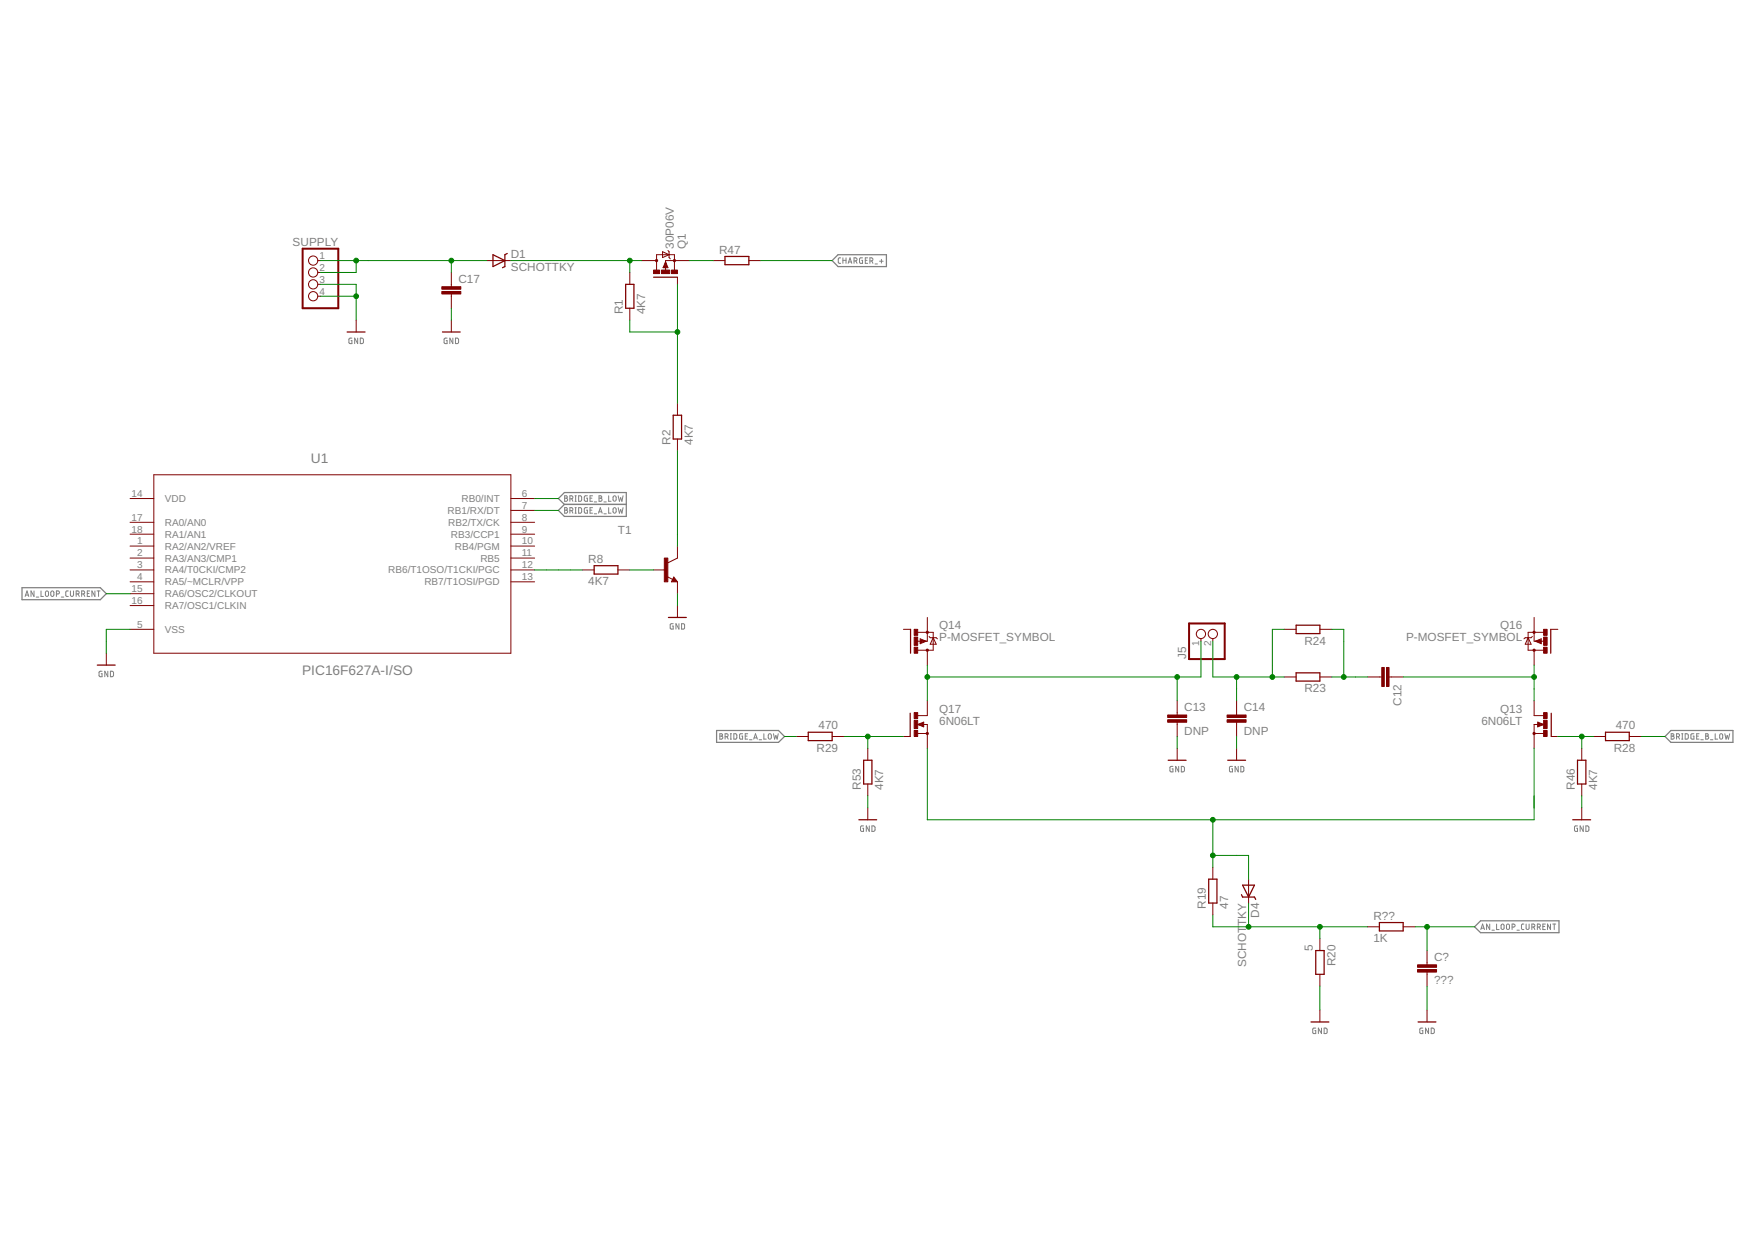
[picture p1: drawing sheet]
<svg xmlns="http://www.w3.org/2000/svg" width="297mm" height="210mm" viewBox="0 0 297 210" stroke-linecap="round" stroke-linejoin="round" font-family="sans-serif">
<g fill="none" stroke="#808080" stroke-width=".17">
<path d="M59.6 57.2l-.5 .1v.7l.1 .1 .4 .1v-.5h-.2M60.5 57.2v1l-.5-1v1M61 57.2l.3 .1 .2 .1v.6l-.2 .1-.3 .1zM75.7 57.2l-.5 .1v.7l.1 .1 .4 .1v-.5h-.2M76.6 57.2v1l-.5-1v1M77.1 57.2l.3 .1 .2 .1v.5l-.2 .2-.3 .1zM142.3 43.6l-.3 .1-.1 .2v.6l.4 .1M142.7 43.6v1M142.7 44.1h.5M143.2 43.6v1M143.6 44.6l.3-1 .3 1M143.6 44.3h.5"/>
<path d="M144.5 44.2l.5-.1v-.3l-.5-.2v1M144.9 44.2l.2 .4M146 43.6l-.5 .2v.6l.1 .2h.4v-.5h-.2M146.5 44.1h.2M146.9 43.6h-.4v1h.4M147.2 44.2l.5-.1v-.3l-.5-.2v1M147.6 44.2l.1 .4M148.1 44.7h.4M148.9 44.2h.6M149.2 43.9v.6M95.6 85.9l.3 .1 .1 .1-.2 .3 .3 .2-.2 .2-.3 .1zM95.6 83.9h.3l.1 .2-.2 .2 .3 .2-.2 .3-.3 .1z"/>
<path d="M95.6 86.4h.2M95.6 84.3h.2M96.5 86.4h.4l.1-.3-.2-.1-.3-.1v1M96.5 84.4l.4-.1 .1-.2-.2-.2h-.3v1M96.8 86.4l.2 .5M96.8 84.4l.2 .5M97.3 86.9h.2M97.3 85.9h.2M97.3 84.9h.2M97.3 83.9h.2M97.4 83.9v1M97.4 85.9v1"/>
<path d="M97.9 85.9l.4 .1 .1 .1v.5l-.1 .2-.4 .1zM97.9 83.9l.5 .2v.5l-.1 .2-.4 .1zM99.4 85.9l-.5 .1v.7l.1 .1 .4 .1v-.5h-.1M99.4 83.9h-.4l-.1 .2v.7l.5 .1v-.6h-.1M99.9 86.4h.3M99.9 84.3h.3M100.3 85.9h-.4v1h.4M100.3 83.9h-.4v1h.4M100.6 87h.4M100.6 85h.4M101.3 86.9l.3-1 .3 1M101.4 86.6h.4"/>
<path d="M101.4 83.9l.4 .1v.2l-.2 .1 .3 .2-.1 .3-.4 .1zM101.4 84.3h.2M102.2 87h.4M102.2 85h.4M103 85.9v1h.4M103 83.9v1h.4M103.8 86.1l.3-.2 .2 .3v.4l-.2 .3-.3-.2zM103.8 84.1l.2-.2 .2 .2 .1 .5-.1 .2h-.2l-.2-.1zM104.6 85.9l.2 1 .3-.6 .2 .6 .2-1M104.6 83.9l.2 1 .3-.7 .2 .7 .2-1M4.3 101l.3-1 .3 1M4.3 100.7h.5"/>
<path d="M5.8 100v1l-.6-1v1M6.1 101.1h.5M6.9 100v1h.4M7.8 100.1l.2-.1 .2 .2v.6l-.2 .2-.3-.3zM8.7 100.1l.2-.1 .2 .3v.4l-.2 .3-.3-.3zM9.5 100.5h.5l.1-.3-.2-.1-.4-.1v1M10.4 101.1h.4M11.6 100l-.4 .1-.1 .1 .1 .7 .4 .1M11.9 100v.8l.2 .2 .3-.3v-.7M12.9 100.5h.5v-.3l-.1-.1-.4-.1v1M13.2 100.5l.2 .5M13.8 100.5h.5v-.3l-.1-.1-.4-.1v1"/>
<path d="M14.1 100.5l.3 .5M14.8 100.5h.3M15.2 100h-.4v1h.4M16.1 100v1l-.5-1v1M16.4 100h.5M16.7 100v1M17.3 113.6l-.5 .1v.6l.1 .2 .4 .1v-.6h-.2M18.2 113.6v1l-.5-1v1M18.7 113.6h.3l.2 .2v.5l-.2 .2-.3 .1zM113.9 105.6l-.4 .1-.1 .6 .1 .2h.4v-.5h-.1M114.9 105.6v.9l-.5-.9v.9M115.4 105.6l.5 .1v.6l-.2 .2h-.3z"/>
<path d="M121.8 124.2h.4l.1 .2-.2 .2 .2 .2-.1 .3h-.4zM121.8 124.6h.3M122.7 124.7h.4l.1-.2v-.2l-.5-.1v.9M123 124.7l.3 .4M123.6 125.1h.2M123.6 124.2h.2M123.7 124.2v.9M124.2 124.2l.5 .2v.5l-.1 .2h-.4zM125.7 124.2l-.5 .1 .1 .8h.4v-.5h-.2M126.1 124.6h.3M126.6 124.2h-.5v.9h.5M126.9 125.2h.4"/>
<path d="M127.6 125.1l.3-.9 .3 .9M127.6 124.9h.5M128.5 125.2h.4M129.3 124.2v.9h.4M130.1 124.2h.4l.1 .3v.4l-.3 .2h-.2l-.1-.2zM130.9 124.2l.2 .9 .2-.6 .2 .6 .2-.9M146.2 139.8l-.5 .1v.7l.2 .1h.3v-.5h-.2M147.1 139.8v.9l-.5-.9v.9M147.6 139.8h.3l.2 .2v.5l-.2 .2h-.3zM198.5 129.7l-.5 .1v.7l.1 .1 .4 .1v-.5h-.1M199.5 129.7v1l-.5-1v1M199.9 129.7l.4 .1 .1 .1v.6l-.1 .1-.4 .1z"/>
<path d="M208.6 129.7l-.5 .1 .1 .8 .4 .1v-.5h-.2M209.6 129.7v1l-.6-1v1M210 129.7l.4 .1 .1 .1v.5l-.1 .2-.4 .1zM267 139.8h-.4l-.1 .2v.6l.5 .1v-.5h-.2M268 139.8v.9l-.6-.9v.9M268.4 139.8h.4l.1 .2v.6l-.1 .1h-.4zM282.9 124.2l.4 .1v.2l-.2 .1 .3 .2-.2 .3h-.3zM282.9 124.6h.2M283.8 124.7h.3l.2-.2-.1-.2-.4-.1v.9M284.1 124.7l.2 .4M284.6 125.1h.2M284.6 124.2h.2"/>
<path d="M284.7 124.2v.9M285.2 124.2l.5 .2v.5l-.1 .2h-.4zM286.7 124.2l-.5 .1v.6l.1 .2h.4v-.5h-.1M287.2 124.6h.3M287.6 124.2h-.4v.9h.4M287.9 125.2h.4M288.7 124.2l.4 .1v.2l-.2 .1 .3 .2-.1 .3h-.4zM288.7 124.6h.2M289.5 125.2h.4M290.3 124.2v.9h.4M291.1 124.2h.3l.1 .2v.6l-.1 .1-.3-.1zM291.9 124.2l.2 .9 .2-.6 .2 .6 .3-.9"/>
<path d="M250.6 157.4l.3-1 .3 1M250.7 157.1h.5M252.1 156.4v1l-.5-1v1M252.5 157.5h.4M253.3 156.4v1h.4M254.1 156.6l.2-.2 .3 .2-.1 .7h-.2l-.2-.1zM255.1 156.5l.2-.1 .2 .2v.6l-.2 .1-.3-.1zM255.9 156.9l.5-.1v-.3l-.5-.1v1M256.8 157.5h.4M257.9 156.4h-.3l-.1 .2v.6l.4 .2M258.3 156.4v.8l.2 .1 .3-.1v-.8M259.3 156.9l.4-.1v-.3l-.4-.1v1"/>
<path d="M259.6 156.9l.2 .5M260.2 156.9l.5-.1v-.3l-.5-.1v1M260.5 156.9l.2 .5M261.1 156.8h.4M261.6 156.4h-.5v1h.5M262.4 156.4v1l-.5-1v1M262.8 156.4h.5M263.1 156.4v1M222.7 174l-.5 .1 .1 .8 .4 .1v-.5h-.2M223.7 174v1l-.6-1v1M224.1 174l.4 .1 .1 .1v.5l-.1 .2-.4 .1zM240.8 174l-.5 .1v.7l.1 .1 .4 .1v-.5h-.1"/>
<path d="M241.8 174v1l-.5-1v1M242.2 174l.4 .1 .1 .1v.6l-.1 .1-.4 .1z"/>
</g>
<path d="M141.8 43.1h8.2v2h-8.2l-1-1zM3.7 99.5h13.3l1 1-1 1h-13.3zM94.5 84.4l1-1h10.5v4h-10.5l-1-1 1-1zM95.5 85.4h10.5M121.3 123.7h10.5l1 1-1 1h-10.5zM282.8 123.7h10.5v2h-10.5l-1-1zM249.6 156.9l1-1h13.3v2h-13.3z" fill="none" stroke="#808080" stroke-width=".21"/>
<g fill="none" stroke="#800000" stroke-width=".17">
<path d="M53.8 44.1h.4M53.8 46.1h.4M53.8 48.1h.4M53.8 50.1h.4M60.3 54.2v2M76.4 46.1v2.4M76.4 49.7v2.5M76.4 54.2v2M82.4 44.1h4.1M106.6 46.1v2M106.6 52.2v2M108.6 44.1h2.5"/>
<path d="M111.1 45.7v-2.6h3.1v2.6M112.1 42.6l1.1 .5-1.1 .5zM112.6 45.2v.7M112.6 44.3l.5 1h-.9zM113.1 42.4l.1 .2v1l.3 .2M114.7 46.9v1.2M116.7 44.1h-4.1v.2M120.7 44.1h2M126.7 44.1h2.1M114.7 68.3v2M114.7 74.3v2M22 84.4h4"/>
<path d="M22 88.4h4M22 90.4h4M22 92.4h4M22 94.5h4M22 96.5h4M22 98.5h4M26 80.4h60.5v30.2h-60.5zM86.5 84.4h4M86.5 88.4h4M86.5 90.4h4M86.5 92.4h4M86.5 94.5h4"/>
<path d="M86.5 96.5h4M86.5 98.5h4M86.5 86.4h4M98.6 96.5h2M104.6 96.5h2M110.6 96.5h2M112.9 97.6l1 .5M114 97.7l.7 .8h-1.1zM114.7 92.4v2.1l-1.6 .8M114.7 98.5v2M18 110.6v2M22 100.5h4"/>
<path d="M22 102.5h4M22 106.5h4M114.7 102.5v2M152.9 106.5h1.2M155.1 108.5h.7M155.3 107h2.6v3.1h-2.5M155.7 108.1l1 .4-1 .5zM157 118.6v2.5h-1.6M157 104.5v4h-.3M157 110.1v2.5M157.2 107.7l.2 .2h1.1l.2 .2M157.9 107.9l.6 1.2h-1.1z"/>
<path d="M199.2 118.6v2.4M203.3 108.1v.4M205.3 108.1v.4M209.3 118.6v2.4M217.4 106.5h2M217.4 114.6h2M223.4 106.5h2M223.4 114.6h2M231.5 114.6h2.4M235.1 114.6h2.4M258.6 107.9l.5 1.2h-1zM259.4 107.7l-.3 .2h-1l-.2 .2"/>
<path d="M259.7 118.6v2.5h1.5M259.7 104.5v4h.2M259.7 110.1v2.5M259.9 108.5l1-.4v.9zM260.8 108.5h.7M261.3 107h-2.7v3.1h2.6M262.5 106.5h1.2M134.8 124.7h2M140.8 124.7h2.1M146.9 126.7v2M146.9 132.7v2M146.9 136.7v2.1"/>
<path d="M152.9 124.7h1.2M155.3 124.2h1.7M155.3 122.6l1-.4v.8zM156.2 122.6h.8v4.1M199.2 122.2v2.5M199.2 126.7v2M209.3 122.2v2.5M209.3 126.7v2M259.7 124.2h1.6M260.3 122.2l1 .4-1 .4zM260.3 122.6h-.6v4.1M262.6 124.7h1.1"/>
<path d="M267.7 126.7v2M267.7 132.7v2M267.7 136.7v2.1M269.7 124.7h2M275.8 124.7h2M205.3 146.8v2M205.3 152.9v2M211.3 148.8v4.1M223.4 158.9v2M231.5 156.9h2M237.5 156.9h2M223.4 164.9v2"/>
<path d="M223.4 171v2M241.5 160.9v2.4M241.5 164.5v2.4M241.5 171v2"/>
<circle cx="53" cy="44.1" r=".78"/>
<circle cx="53" cy="46.1" r=".78"/>
<circle cx="53" cy="48.1" r=".78"/>
<circle cx="53" cy="50.1" r=".78"/>
<circle cx="203.3" cy="107.3" r=".78"/>
<circle cx="205.3" cy="107.3" r=".78"/>
</g>
<g fill="none" stroke="#800000" stroke-width=".21">
<path d="M58.8 56.2h3M74.9 56.2h3M83.4 43.1l2 1-2 1zM85.9 42.9l-.5 .2v2l-.4 .2M105.9 48.1h1.4v4.1h-1.4zM110.6 46.9h4.1M122.7 43.4h4v1.4h-4zM113.9 70.3h1.5v4h-1.5zM100.6 95.8h4v1.4h-4zM114 98.1l.2 .2h-.3l.1-.4 .4 .5h-.5M16.5 112.6h3M113.1 104.5h3.1"/>
<path d="M154.1 106.5v4.1M219.4 113.9h4v1.4h-4zM219.4 105.8h4v1.5h-4zM262.5 106.5v4.1M136.8 124h4v1.4h-4zM145.4 138.8h3M146.2 128.7h1.4v4h-1.4zM154.1 120.7v4M197.7 128.7h3M207.8 128.7h3M262.6 120.7v4M266.2 138.8h3"/>
<path d="M267 128.7h1.4v4h-1.4zM271.7 124h4.1v1.4h-4.1zM204.6 148.8h1.4v4.1h-1.4zM210.1 151.4l.2 .4h2l.2 .5M210.3 149.8h2l-1 2zM233.5 156.2h4v1.4h-4zM221.9 173h3M222.7 160.9h1.4v4h-1.4zM240 173h3"/>
</g>
<path d="M112.6 45v.2h-.2l.2-.7 .2 .7M155.8 108.4l.7 .1-.7 .3v-.3h.2M260.8 108.4l-.7 .1 .7 .3v-.3h-.2M156.2 122.4l-.7 .2 .7 .3v-.3h-.2M260.3 122.4l.8 .2-.8 .3v-.3h.3" fill="none" stroke="#800000" stroke-width=".25"/>
<g fill="none" stroke="#800000" stroke-width=".34">
<path d="M51.2 42.1h6.1v10.1h-6.1zM201.3 105.5h6v6.1h-6z"/>
<circle cx="111.1" cy="44.1" r=".11"/>
<circle cx="114.2" cy="44.1" r=".11"/>
<circle cx="157" cy="107" r=".11"/>
<circle cx="157" cy="110.1" r=".11"/>
<circle cx="259.7" cy="107" r=".11"/>
<circle cx="259.7" cy="110.1" r=".11"/>
<circle cx="157" cy="124.2" r=".11"/>
<circle cx="259.7" cy="124.2" r=".11"/>
</g>
<g fill="#800000" stroke="#800000" stroke-width=".17">
<path d="M113.6 45.7h1.1v.6h-1.1z"/>
<path d="M110.6 45.7h1v.6h-1z"/>
<path d="M112 45.7h1.3v.6h-1.3z"/>
<path d="M154.7 123.7h.6v1h-.6z"/>
<path d="M154.7 120.6h.6v1h-.6z"/>
<path d="M154.7 121.9h.6v1.4h-.6z"/>
<path d="M112.4 94.5h.6v4h-.6z"/>
<path d="M74.8 49.3h3.2v.5h-3.2z"/>
<path d="M74.8 48.5h3.2v.5h-3.2z"/>
<path d="M154.7 106.5h.6v1h-.6z"/>
<path d="M154.7 109.6h.6v1h-.6z"/>
<path d="M154.7 107.8h.6v1.4h-.6z"/>
<path d="M261.3 123.7h.6v1h-.6z"/>
<path d="M261.3 120.6h.6v1h-.6z"/>
<path d="M261.3 121.9h.6v1.4h-.6z"/>
<path d="M261.3 106.5h.6v1h-.6z"/>
<path d="M261.3 109.6h.6v1h-.6z"/>
<path d="M261.3 107.8h.6v1.4h-.6z"/>
<path d="M233.9 113h.4v3.2h-.4z"/>
<path d="M234.7 113h.4v3.2h-.4z"/>
<path d="M197.6 121.8h3.3v.5h-3.3z"/>
<path d="M197.6 121h3.3v.5h-3.3z"/>
<path d="M207.7 121.8h3.2v.5h-3.2z"/>
<path d="M207.7 121h3.2v.5h-3.2z"/>
<path d="M239.9 164.1h3.2v.4h-3.2z"/>
<path d="M239.9 163.3h3.2v.4h-3.2z"/>
</g>
<g fill="none" stroke="#008000" stroke-width=".17">
<path d="M54.2 50.1h6.1M54.2 48.1h6.1v6.1M54.2 44.1h28.2M60.3 44.1v2h-6.1M76.4 44.1v2M76.4 52.2v2M86.5 44.1h22.1M106.6 44.1v2M106.6 54.2v2h8.1M114.7 48.1v20.2M116.7 44.1h4M128.8 44.1h12"/>
<path d="M114.7 76.3v16.1M90.5 96.5h8.1M90.5 86.4h4M90.5 84.4h4M106.6 96.5h4M18 100.5h4M22 106.5h-4v4.1M114.7 100.5v2M157 112.6v6M199.2 114.6v4M203.3 108.5v6.1h-46.3M205.3 108.5v6.1h12.1"/>
<path d="M209.3 114.6v4M217.4 106.5h-2.1v8.1M225.4 106.5h2v8.1M225.4 114.6h6.1M237.5 114.6h22.2M259.7 112.6v6M132.8 124.7h2M142.9 124.7h10M146.9 124.7v2M146.9 134.7v2M157 126.7v12.1h102.7v-12.1M199.2 124.7v2"/>
<path d="M205.3 138.8v8M209.3 124.7v2M263.7 124.7h6M267.7 124.7v2M267.7 134.7v2M277.8 124.7h4M205.3 154.9v2h26.2M205.3 144.8h6v4M211.3 152.9v4M223.4 156.9v2M239.5 156.9h10.1M241.5 156.9v4"/>
<path d="M223.4 166.9v4.1M241.5 166.9v4.1"/>
</g>
<g fill="#008000" stroke="#008000" stroke-width=".17">
<circle cx="60.3" cy="50.1" r=".4"/>
<circle cx="60.3" cy="44.1" r=".4"/>
<circle cx="76.4" cy="44.1" r=".4"/>
<circle cx="106.6" cy="44.1" r=".4"/>
<circle cx="114.7" cy="56.2" r=".4"/>
<circle cx="146.9" cy="124.7" r=".4"/>
<circle cx="157" cy="114.6" r=".4"/>
<circle cx="199.2" cy="114.6" r=".4"/>
<circle cx="227.4" cy="114.6" r=".4"/>
<circle cx="215.3" cy="114.6" r=".4"/>
<circle cx="209.3" cy="114.6" r=".4"/>
<circle cx="259.7" cy="114.6" r=".4"/>
<circle cx="267.7" cy="124.7" r=".4"/>
<circle cx="205.3" cy="138.8" r=".4"/>
<circle cx="205.3" cy="144.8" r=".4"/>
<circle cx="211.3" cy="156.9" r=".4"/>
<circle cx="223.4" cy="156.9" r=".4"/>
<circle cx="241.5" cy="156.9" r=".4"/>
</g>
<g font-size="2.3" fill="#808080">
<text x="52.6" y="78.3">U1</text>
<text x="51.1" y="114.3">PIC16F627A-I/SO</text>
</g>
<g font-size="2" fill="#808080">
<text x="49.5" y="41.6">SUPPLY</text>
<text x="77.6" y="47.8">C17</text>
<text x="86.5" y="45.9">SCHOTTKY</text>
<text x="86.5" y="43.7">D1</text>
<text x="114.1" y="42.1" transform="rotate(-90 114.1 42.1)">30P06V</text>
<text x="116.1" y="42.1" transform="rotate(-90 116.1 42.1)">Q1</text>
<text x="121.7" y="42.9">R47</text>
<text x="105.4" y="53.2" transform="rotate(-90 105.4 53.2)">R1</text>
<text x="109.2" y="53.2" transform="rotate(-90 109.2 53.2)">4K7</text>
<text x="113.5" y="75.3" transform="rotate(-90 113.5 75.3)">R2</text>
<text x="117.3" y="75.3" transform="rotate(-90 117.3 75.3)">4K7</text>
<text x="99.5" y="95.3">R8</text>
<text x="104.6" y="90.4">T1</text>
<text x="99.5" y="99.1">4K7</text>
<text x="159" y="106.5">Q14</text>
<text x="253.9" y="106.5">Q16</text>
<text x="159" y="108.6">P-MOSFET_SYMBOL</text>
<text x="200.7" y="111.6" transform="rotate(-90 200.7 111.6)">J5</text>
<text x="220.8" y="109.1">R24</text>
<text x="238" y="108.6">P-MOSFET_SYMBOL</text>
<text x="220.8" y="117.2">R23</text>
<text x="237.2" y="119.4" transform="rotate(-90 237.2 119.4)">C12</text>
<text x="138.5" y="123.5">470</text>
<text x="159" y="122.6">6N06LT</text>
<text x="159" y="120.6">Q17</text>
<text x="200.4" y="124.4">DNP</text>
<text x="200.4" y="120.3">C13</text>
<text x="210.5" y="124.4">DNP</text>
<text x="210.5" y="120.3">C14</text>
<text x="250.7" y="122.6">6N06LT</text>
<text x="253.9" y="120.6">Q13</text>
<text x="273.5" y="123.5">470</text>
<text x="138.2" y="127.3">R29</text>
<text x="273.1" y="127.3">R28</text>
<text x="145.7" y="133.7" transform="rotate(-90 145.7 133.7)">R53</text>
<text x="149.5" y="133.7" transform="rotate(-90 149.5 133.7)">4K7</text>
<text x="266.5" y="133.7" transform="rotate(-90 266.5 133.7)">R46</text>
<text x="270.3" y="133.7" transform="rotate(-90 270.3 133.7)">4K7</text>
<text x="204.1" y="153.9" transform="rotate(-90 204.1 153.9)">R19</text>
<text x="207.9" y="153.9" transform="rotate(-90 207.9 153.9)">47</text>
<text x="213.1" y="155.4" transform="rotate(-90 213.1 155.4)">D4</text>
<text x="232.5" y="155.7">R??</text>
<text x="210.9" y="156.7" transform="rotate(-90 210.9 156.7)">TKY</text>
<text x="222.2" y="161" transform="rotate(-90 222.2 161)">5</text>
<text x="232.5" y="159.5">1K</text>
<text x="210.9" y="163.7" transform="rotate(-90 210.9 163.7)">SCHOT</text>
<text x="226" y="163.5" transform="rotate(-90 226 163.5)">R20</text>
<text x="242.7" y="166.6">???</text>
<text x="242.7" y="162.6">C?</text>
</g>
<g font-size="1.7" fill="#808080">
<text x="54.1" y="43.8">1</text>
<text x="54.1" y="45.8">2</text>
<text x="54.1" y="47.9">3</text>
<text x="54.1" y="49.9">4</text>
<text x="22.3" y="84.1">14</text>
<text x="22.3" y="88.1">17</text>
<text x="27.9" y="85">VDD</text>
<text x="27.9" y="89">RA0/AN0</text>
<text x="75.8" y="87">RB1/RX/DT</text>
<text x="75.9" y="89">RB2/TX/CK</text>
<text x="78.1" y="85">RB0/INT</text>
<text x="88.3" y="84.1">6</text>
<text x="88.3" y="86.1">7</text>
<text x="88.3" y="88.1">8</text>
<text x="22.3" y="90.1">18</text>
<text x="23.2" y="92.2">1</text>
<text x="23.2" y="94.2">2</text>
<text x="27.9" y="91">RA1/AN1</text>
<text x="27.9" y="93">RA2/AN2/VREF</text>
<text x="27.9" y="95.1">RA3/AN3/CMP1</text>
<text x="76.3" y="91">RB3/CCP1</text>
<text x="77" y="93">RB4/PGM</text>
<text x="81.3" y="95.1">RB5</text>
<text x="88.3" y="90.1">9</text>
<text x="88.3" y="92.2">10</text>
<text x="88.3" y="94.2">11</text>
<text x="22.3" y="100.2">15</text>
<text x="23.2" y="96.2">3</text>
<text x="23.2" y="98.2">4</text>
<text x="27.9" y="97.1">RA4/T0CKI/CMP2</text>
<text x="27.9" y="99.1">RA5/~MCLR/VPP</text>
<text x="27.9" y="101.1">RA6/OSC2/CLKOUT</text>
<text x="65.7" y="97.1">RB6/T1OSO/T1CKI/PGC</text>
<text x="71.8" y="99.1">RB7/T1OSI/PGD</text>
<text x="88.3" y="96.2">12</text>
<text x="88.3" y="98.2">13</text>
<text x="22.3" y="102.2">16</text>
<text x="23.2" y="106.3">5</text>
<text x="27.9" y="103.1">RA7/OSC1/CLKIN</text>
<text x="27.9" y="107.1">VSS</text>
<text x="203" y="109.3" transform="rotate(-90 203 109.3)">1</text>
<text x="205" y="109.3" transform="rotate(-90 205 109.3)">2</text>
</g>
</svg>
